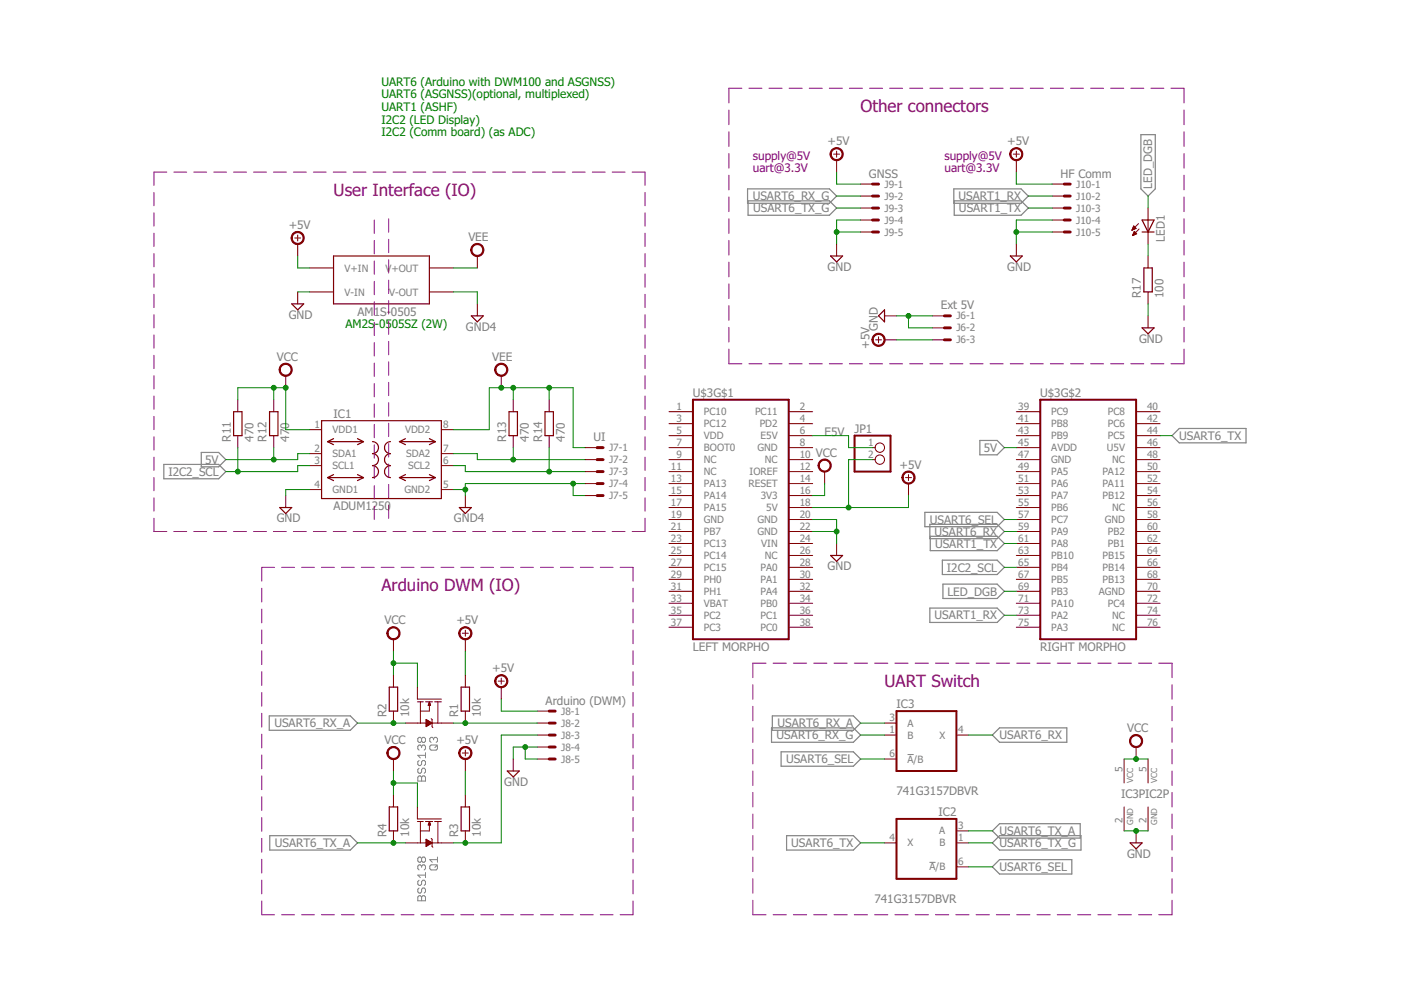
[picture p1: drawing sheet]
<svg xmlns="http://www.w3.org/2000/svg" width="297mm" height="210mm" viewBox="0 0 297 210" stroke-linecap="round" stroke-linejoin="round" font-family="sans-serif">
<g fill="none" stroke="#808080" stroke-width=".21">
<path d="M89.4 156.6l-.3-.3h-.2l-.3 .3v.5l.3 .3h.2l.3-.3M89.4 158.2l-.3-.2h-.2l-.3 .2v.6l.3 .2M89.4 156.6l.3-.3h.2l.3 .3v.5l-.3 .3h-.2l-.3-.3M89.4 158.2l.3-.2h.2l.3 .2v.6l-.3 .2M89.4 156.6v.5M89.4 158.2v.3M90.2 159.6v1.1M91.4 158h1.1l.3 .2v.6l-.3 .2h-1.1l-.3-.2v-.6zM91.9 156.6l-.2-.3h-.3l-.3 .3v.5l.3 .3M91.9 156.6l.3-.3h.3l.3 .3v.5l-.3 .3M91.9 156.6v.3M92.8 158l-.6 .5"/>
<path d="M192.4 160h1.3M88.6 164.8l.3-.3h.2l.3 .3 .3-.3h.2l.3 .3v.8h-1.6zM88.9 161.2l-.3 .3v.6l.3 .2h.2l.3-.2v-.6l.3-.3h.2l.3 .3v.6l-.3 .2M88.9 162.9l-.3 .3v.5l.3 .3h.2l.3-.3v-.5l.3-.3h.2l.3 .3v.5l-.3 .3M89.4 164.8v.8M90.2 160.1h-1.6l.5 .6M88.6 190.2l.3-.3h.2l.3 .3 .3-.3h.2l.3 .3v.8h-1.6zM88.9 186.6l-.3 .3v.6l.3 .2h.2l.3-.2v-.6l.3-.3h.2l.3 .3v.6l-.3 .2M88.9 188.3l-.3 .3v.5l.3 .3h.2l.3-.3v-.5l.3-.3h.2l.3 .3v.5l-.3 .3M89.4 182l-.3-.3h-.2l-.3 .3v.5l.3 .3h.2l.3-.3M89.4 183.6l-.3-.2h-.2l-.3 .2v.6l.3 .2M89.4 182l.3-.3h.2l.3 .3v.5l-.3 .3h-.2l-.3-.3"/>
<path d="M89.4 183.6l.3-.2h.2l.3 .2v.6l-.3 .2M89.4 182v.5M89.4 183.6v.3M89.4 190.2v.8M90.2 185v1.1M90.2 185.5h-1.6l.5 .6M91.4 183.4h1.1l.3 .2v.6l-.3 .2h-1.1l-.3-.2v-.6zM92.8 181.7v1.1M92.8 183.4l-.6 .5M92.8 182.3h-1.7l.6 .5M197.1 182.8h1.3"/>
</g>
<g fill="none" stroke="#808080" stroke-width=".25">
<path d="M241.9 28.6h3v11.4l-1.5 1.6-1.5-1.6zM158.5 40h17.4l1.5 1.6-1.5 1.5h-17.4zM158.6 42.6h17.3l1.5 1.5-1.5 1.5h-17.3zM202.2 40h14.3l1.5 1.6-1.5 1.5h-14.3zM202.3 42.6h14.2l1.5 1.5-1.5 1.5h-14.2zM34.7 98.5h11.7l1.5 1.5-1.5 1.5h-11.7zM42.7 95.9h3.7l1.5 1.6-1.5 1.5h-3.7zM207.8 93.4h3.6l1.5 1.5-1.5 1.5h-3.6zM248.5 92.4l1.5-1.6h14.2v3.1h-14.2zM196.1 108.6h15.3l1.5 1.6-1.5 1.5h-15.3zM197.1 111.2h14.3l1.5 1.5-1.5 1.5h-14.3zM197.2 113.7h14.2l1.5 1.5-1.5 1.6h-14.2z"/>
<path d="M199.8 118.8h11.6l1.5 1.5-1.5 1.5h-11.6zM197.1 128.9h14.3l1.5 1.6-1.5 1.5h-14.3zM199.9 123.8h11.5l1.5 1.6-1.5 1.5h-11.5zM57.1 151.8h17.2l1.5 1.5-1.5 1.5h-17.2zM163.6 154.3h17.3l1.6 1.6-1.6 1.5h-17.3zM163.7 151.8h17.2l1.6 1.5-1.6 1.5h-17.2zM165.6 159.4h15.3l1.6 1.5-1.6 1.6h-15.3zM210.4 155.9l1.5-1.6h14.3v3.1h-14.3zM57.2 177.2h17.1l1.5 1.5-1.5 1.5h-17.1zM166.8 177.2h14.1l1.6 1.5-1.6 1.5h-14.1zM211.9 177.2h17.3v3h-17.3l-1.5-1.5zM211.9 174.6h17.1v3.1h-17.1l-1.5-1.5z"/>
<path d="M211.9 182.3h15.3v3h-15.3l-1.5-1.5z"/>
</g>
<g fill="#800000" stroke="#800000" stroke-width=".21">
<path d="M173.8 97.8a1.4 1.4 0 0 1 2.2 .2 1.4 1.4 0 0 1-.8 2.1 1.4 1.4 0 0 1-1.8-1.4h.3a1.15 1.15 0 0 1 1.6-1.1 1.15 1.15 0 0 1 .3 1.9 1.15 1.15 0 0 1-1.9-.5v-.3h-.3z" fill-rule="evenodd"/>
<path d="M105.3 143.5a1.4 1.4 0 0 1 2.2 .2 1.4 1.4 0 0 1-.9 2.1 1.4 1.4 0 0 1-1.7-1.4h.2a1.15 1.15 0 0 1 1.7-1 1.15 1.15 0 0 1 .2 1.9 1.15 1.15 0 0 1-1.8-.6l-.1-.3h-.2z" fill-rule="evenodd"/>
<path d="M191.6 100.3a1.4 1.4 0 0 1 2.2 .2 1.4 1.4 0 0 1-.8 2.1 1.4 1.4 0 0 1-1.8-1.3h.3a1.15 1.15 0 0 1 1.6-1.1 1.15 1.15 0 0 1 .3 1.9 1.15 1.15 0 0 1-1.9-.6v-.2h-.3z" fill-rule="evenodd"/>
<path d="M214.5 31.7a1.4 1.4 0 0 1 2.2 .3 1.4 1.4 0 0 1-.9 2 1.4 1.4 0 0 1-1.7-1.3h.2a1.15 1.15 0 0 1 1.7-1.1 1.15 1.15 0 0 1 .2 1.9 1.15 1.15 0 0 1-1.8-.5l-.1-.3h-.2z" fill-rule="evenodd"/>
<path d="M82.4 133.3a1.4 1.4 0 0 1 2.2 .2 1.4 1.4 0 0 1-.8 2.1 1.4 1.4 0 0 1-1.8-1.3h.3a1.15 1.15 0 0 1 1.6-1.1 1.15 1.15 0 0 1 .3 1.9 1.15 1.15 0 0 1-1.9-.5v-.3h-.3z" fill-rule="evenodd"/>
<path d="M97.6 133.3a1.4 1.4 0 0 1 2.3 .2 1.4 1.4 0 0 1-.9 2.1 1.4 1.4 0 0 1-1.7-1.3h.2a1.15 1.15 0 0 1 1.6-1.1 1.15 1.15 0 0 1 .3 1.9 1.15 1.15 0 0 1-1.8-.5l-.1-.3h-.2z" fill-rule="evenodd"/>
<path d="M82.4 158.7a1.4 1.4 0 0 1 2.2 .2 1.4 1.4 0 0 1-.8 2.1 1.4 1.4 0 0 1-1.8-1.3h.3a1.15 1.15 0 0 1 1.6-1.1 1.15 1.15 0 0 1 .3 1.9 1.15 1.15 0 0 1-1.9-.5v-.3h-.3z" fill-rule="evenodd"/>
<path d="M97.6 158.7a1.4 1.4 0 0 1 2.3 .2 1.4 1.4 0 0 1-.9 2.1 1.4 1.4 0 0 1-1.7-1.3h.2a1.15 1.15 0 0 1 1.6-1.1 1.15 1.15 0 0 1 .3 1.9 1.15 1.15 0 0 1-1.8-.5l-.1-.3h-.2z" fill-rule="evenodd"/>
<path d="M62.1 49.5a1.4 1.4 0 0 1 2.2 .2 1.4 1.4 0 0 1-.8 2.1 1.4 1.4 0 0 1-1.8-1.3h.3a1.14 1.14 0 0 1 1.7-1 1.14 1.14 0 0 1 .1 1.9 1.14 1.14 0 0 1-1.8-.6v-.3h-.3z" fill-rule="evenodd"/>
<path d="M59.5 77.4a1.4 1.4 0 0 1 2.3 .2 1.4 1.4 0 0 1-.8 2.1 1.4 1.4 0 0 1-1.8-1.3h.2a1.14 1.14 0 0 1 1.7-1 1.14 1.14 0 0 1 .2 2 1.14 1.14 0 0 1-1.8-.7l-.1-.3h-.2z" fill-rule="evenodd"/>
<path d="M176.4 31.7a1.4 1.4 0 0 1 2.2 .3 1.4 1.4 0 0 1-.8 2 1.4 1.4 0 0 1-1.8-1.3h.2a1.15 1.15 0 0 1 1.7-1.1 1.15 1.15 0 0 1 .2 1.9 1.15 1.15 0 0 1-1.8-.5l-.1-.3h-.2z" fill-rule="evenodd"/>
<path d="M239.9 156.2a1.39 1.39 0 0 1 2.2 .2 1.39 1.39 0 0 1-.9 2.1 1.39 1.39 0 0 1-1.7-1.4h.2a1.14 1.14 0 0 1 1.7-.9 1.14 1.14 0 0 1 .2 1.9 1.14 1.14 0 0 1-1.8-.7l-.1-.3h-.2z" fill-rule="evenodd"/>
<path d="M100.2 52a1.39 1.39 0 0 1 2.2 .3 1.39 1.39 0 0 1-.8 2 1.39 1.39 0 0 1-1.8-1.3h.3a1.15 1.15 0 0 1 1.6-1.1 1.15 1.15 0 0 1 .2 2 1.15 1.15 0 0 1-1.8-.6v-.3h-.3z" fill-rule="evenodd"/>
<path d="M105.3 77.4a1.39 1.39 0 0 1 2.2 .3 1.39 1.39 0 0 1-.9 2 1.39 1.39 0 0 1-1.7-1.3h.2a1.15 1.15 0 0 1 1.6-1.1 1.15 1.15 0 0 1 .3 1.9 1.15 1.15 0 0 1-1.8-.5l-.1-.3h-.2z" fill-rule="evenodd"/>
<path d="M185.3 71.1a1.4 1.4 0 0 1 2.2 .2 1.4 1.4 0 0 1-.9 2.1 1.4 1.4 0 0 1-1.7-1.3h.2a1.15 1.15 0 0 1 1.6-1.1 1.15 1.15 0 0 1 .3 1.9 1.15 1.15 0 0 1-1.8-.6l-.1-.2h-.2z" fill-rule="evenodd"/>
</g>
<g fill="none" stroke="#800000" stroke-width=".21">
<path d="M176.7 32.7h1.3M177.4 32v1.3M177.4 34v2.5M182.5 39h2.5M214.8 32.7h1.3M215.5 32v1.3M215.5 34v2.5M223.1 39h2.5M62.5 50.5h1.3M63.1 49.8v1.3M63.1 51.7v2.6M65.7 56.8h5"/>
<path d="M91 56.8h5.1M101.2 54.3v2.5M177.4 51.7v2.6M182.5 41.6h2.5M182.5 44.1h2.5M182.5 46.7h2.5M182.5 49.2h2.5M215.5 51.7v2.6M223.1 41.6h2.5M223.1 44.1h2.5M223.1 46.7h2.5M223.1 49.2h2.5"/>
<path d="M240 48.8h.1M240.1 48.7h.2M240.1 48.6h.5M240.1 49.9h.2M240.2 48.4h.7M240.2 48.3h.5M240.2 49.8h.4M240.2 48.2h.4M240.2 49.6h.7M240.3 48.1h.2M240.3 49.5h.6M240.3 47.9h.1"/>
<path d="M240.3 49.4h.5M240.4 47.9l-.4 .9M240.4 47.9l.5 .5M240.4 49.3h.3M240.5 49.1h.1M240.5 49.1l.5 .5-.9 .4zM240.9 48.4l-.9 .4M241.4 47.4l-1.4 1.4M241.5 48.6l-1.4 1.4M243.4 44.1v7.6M243.4 54.3v2.5M60.6 79.7v2.5"/>
<path d="M63.1 61.9v2.5M65.7 61.9h5M91 61.9h5.1M101.2 64.4v2.6M106.3 79.7v2.5M185.6 72.1h1.3M186.3 71.4v1.3M187.5 67h2.6M187.5 72.1h2.6M197.7 67h2.5M197.7 72.1h2.5M197.7 69.5h2.5"/>
<path d="M243.4 61.9v2.5M243.4 67v2.5M50.4 84.8v2.5M50.4 92.4v2.5M58 84.8v2.5M58 92.4v2.5M65.7 91.1h2.5M65.7 96.2h2.5M65.7 98.7h2.5M93.6 91.1h2.5M93.6 96.2h2.5M93.6 98.7h2.5"/>
<path d="M108.8 84.8v2.5M108.8 92.4v2.5M116.4 84.8v2.5M116.4 92.4v2.5M124.1 94.9h2.5M124.1 97.5h2.5M124.1 100h2.5M141.8 87.3h5.1M141.8 89.8h5.1M141.8 92.4h5.1M141.8 94.9h5.1M141.8 97.5h5.1"/>
<path d="M141.8 100h5.1M167.2 87.3h5.1M167.2 89.8h5.1M167.2 92.4h5.1M167.2 94.9h5.1M167.2 97.5h5.1M167.2 100h5.1M174.8 100v2.5M185 94.9h.6M185 97.5h.6M215.5 87.3h5.1M215.5 89.8h5.1"/>
<path d="M215.5 92.4h5.1M215.5 94.9h5.1M215.5 97.5h5.1M215.5 100h5.1M240.9 87.3h5.1M240.9 89.8h5.1M240.9 92.4h5.1M240.9 94.9h5.1M240.9 97.5h5.1M240.9 100h5.1M60.6 105.1v2.5M65.7 103.8h2.5"/>
<path d="M93.6 103.8h2.5M98.7 105.1v2.5M124.1 102.5h2.5M124.1 105.1h2.5M141.8 107.6h5.1M141.8 110.2h5.1M141.8 112.7h5.1M141.8 115.2h5.1M141.8 117.8h5.1M141.8 102.5h5.1M141.8 105.1h5.1M167.2 107.6h5.1"/>
<path d="M167.2 110.2h5.1M167.2 112.7h5.1M167.2 115.2h5.1M167.2 117.8h5.1M167.2 102.5h5.1M167.2 105.1h5.1M177.4 115.2v2.6M192 101.3h1.3M192.6 100.6v1.3M192.6 102.5v2.6M215.5 107.6h5.1M215.5 110.2h5.1"/>
<path d="M215.5 112.7h5.1M215.5 115.2h5.1M215.5 117.8h5.1M215.5 102.5h5.1M215.5 105.1h5.1M240.9 107.6h5.1M240.9 110.2h5.1M240.9 112.7h5.1M240.9 115.2h5.1M240.9 117.8h5.1M240.9 102.5h5.1M240.9 105.1h5.1"/>
<path d="M83.4 135.5v2.6M98 134.3h1.3M98.7 133.6v1.3M98.7 135.5v2.6M141.8 120.3h5.1M141.8 122.8h5.1M141.8 125.4h5.1M141.8 127.9h5.1M141.8 130.5h5.1M141.8 133h5.1M167.2 120.3h5.1M167.2 122.8h5.1"/>
<path d="M167.2 125.4h5.1M167.2 127.9h5.1M167.2 130.5h5.1M167.2 133h5.1M215.5 120.3h5.1M215.5 122.8h5.1M215.5 125.4h5.1M215.5 127.9h5.1M215.5 130.5h5.1M215.5 133h5.1M240.9 120.3h5.1M240.9 122.8h5.1"/>
<path d="M240.9 125.4h5.1M240.9 127.9h5.1M240.9 130.5h5.1M240.9 133h5.1M83.4 143.2v2.5M83.4 150.8v2.5M86 153.3h4.3M88.5 145.7v2.5h5.1M88.5 148.8h1.2M89.1 148.8v4.5M90.2 148.8h1.5M90.3 152.5l1.3 .8-1.3 .8z"/>
<path d="M90.3 154h.2M90.3 153.8h.4M90.3 153.7h.6M90.3 153.6h.8M90.3 153.5h1M90.3 153.4h1.2M90.3 153.2h1.2M90.3 153.1h1M90.3 153h.8M90.3 152.9h.6M90.3 152.8h.4M90.3 152.6h.2"/>
<path d="M90.8 149.5h.5M90.8 149.4h.4M90.9 149.3h.3M90.9 149.1h.3M91 149h.1M91 148.9h.1M91 149.6v1.2h-1.9M91 148.8l.3 .8h-.5zM91.4 152.4l.2 .1v1.6l.2 .2M91.6 153.3h4.5M92.1 148.8h1.5M92.8 148.8v4.5"/>
<path d="M98 159.7h1.3M98.7 143.2v2.5M98.7 150.8v2.5M98.7 159v1.3M105.6 144.4h1.3M106.3 143.8v1.3M106.3 145.7v2.5M113.9 153.3h2.5M113.9 150.8h2.5M113.9 155.9h2.5M113.9 158.4h2.5M187.5 153.3h2.6"/>
<path d="M187.5 155.9h2.6M202.8 155.9h2.5M240.9 158.4v2.5M83.4 160.9v2.6M83.4 168.6v2.5M83.4 176.2v2.5M86 178.7h4.3M88.5 171.1v2.5h5.1M88.5 174.2h1.2M89.1 174.2v4.5M90.2 174.2h1.5M90.3 177.9l1.3 .8-1.3 .8z"/>
<path d="M90.3 179.4h.1M90.3 179.3h.3M90.3 179.2h.5M90.3 179h.7M90.3 178.9h.9M90.3 178.8h1.1M90.3 178.7h1.3M90.3 178.6h1.1M90.3 178.5h.9M90.3 178.3h.7M90.3 178.2h.5M90.3 178.1h.3"/>
<path d="M90.3 178h.1M90.8 174.8h.4M90.9 174.7h.3M90.9 174.6h.3M91 174.5h.1M91 174.3h.1M91 174.9v1.3h-1.9M91 174.2l.3 .7h-.5zM91 174.2h.1M91.4 177.8l.2 .1v1.6l.2 .1M91.6 178.7h4.5M92.1 174.2h1.5"/>
<path d="M92.8 174.2v4.5M98.7 160.9v2.6M98.7 168.6v2.5M98.7 176.2v2.5M108.8 160.9v2.6M113.9 160.9h2.5M187.5 178.7h2.6M187.5 160.9h2.6M202.8 178.7h2.5M202.8 176.2h2.5M238.3 160.9v5.1M238.3 171.1v5.1"/>
<path d="M240.9 176.2v2.5M243.4 160.9v5.1M243.4 171.1v5.1M202.8 183.8h2.5"/>
<circle cx="186.5" cy="94.9" r=".99"/>
<circle cx="186.5" cy="97.5" r=".99"/>
</g>
<g fill="none" stroke="#800000" stroke-width=".25">
<path d="M70.7 54.3h20.3v10.1h-20.3zM176.1 54.3h2.5l-1.2 1.2zM214.2 54.3h2.5l-1.2 1.2zM242.1 46.7h2.6l-1.3 2.5zM242.1 49.2h2.6M242.5 56.8h1.8v5.1h-1.8zM61.8 64.4h2.6l-1.3 1.3zM99.9 67h2.6l-1.3 1.2zM187.5 65.7v2.5l-1.2-1.2zM242.1 69.5h2.6l-1.3 1.3zM49.5 87.3h1.8v5.1h-1.8zM57.1 87.3h1.8v5.1h-1.8z"/>
<path d="M68.2 89.2h25.4v16.5h-25.4zM69.4 93.6h7.7M69.4 93.6l1.3 .7M70.7 93l-1.3 .6M75.8 93l1.3 .6M77.1 93.6l-1.3 .7M79 93.6a1.27 1.27 0 0 1 1.3 1.3 1.27 1.27 0 0 1-1.3 1.3 1.27 1.27 0 0 1 1.3 1.3 1.27 1.27 0 0 1-1.3 1.2 1.27 1.27 0 0 1 1.3 1.3 1.27 1.27 0 0 1-1.3 1.3M82.8 93.6a1.27 1.27 0 0 0-1.3 1.3 1.27 1.27 0 0 0 1.3 1.3 1.27 1.27 0 0 0-1.3 1.3 1.27 1.27 0 0 0 1.3 1.2 1.27 1.27 0 0 0-1.3 1.3 1.27 1.27 0 0 0 1.3 1.3M84.7 93.6h7.6M84.7 93.6l1.3 .7M86 93l-1.3 .6M91 93l1.3 .6"/>
<path d="M92.3 93.6l-1.3 .7M107.9 87.3h1.8v5.1h-1.8zM115.5 87.3h1.8v5.1h-1.8zM59.3 107.6h2.5l-1.2 1.3zM69.4 101.3h7.7M69.4 101.3l1.3 .6M70.7 100.6l-1.3 .7M75.8 100.6l1.3 .7M77.1 101.3l-1.3 .6M84.7 101.3h7.6M84.7 101.3l1.3 .6M86 100.6l-1.3 .7"/>
<path d="M91 100.6l1.3 .7M92.3 101.3l-1.3 .6M97.4 107.6h2.5l-1.2 1.3zM176.1 117.8h2.5l-1.2 1.2zM82.5 145.7h1.8v5.1h-1.8zM97.8 145.7h1.7v5.1h-1.7zM82.5 171.1h1.8v5.1h-1.8zM97.8 171.1h1.7v5.1h-1.7zM107.5 163.5h2.6l-1.3 1.2zM239.6 178.7h2.5l-1.2 1.3z"/>
</g>
<path d="M146.9 84.8h20.3v50.7h-20.3zM181.2 92.4h7.6v7.6h-7.6zM220.6 84.8h20.3v50.7h-20.3zM190.1 150.8h12.7v12.7h-12.7zM190.1 173.6h12.7v12.7h-12.7z" fill="none" stroke="#800000" stroke-width=".42"/>
<g fill="none" stroke="#800000" stroke-width=".61">
<path d="M185 39h1.3M225.6 39h1.3M185 41.6h1.3M185 44.1h1.3M185 46.7h1.3M185 49.2h1.3M225.6 41.6h1.3M225.6 44.1h1.3M225.6 46.7h1.3M225.6 49.2h1.3M200.2 67h1.3M200.2 69.5h1.3"/>
<path d="M200.2 72.1h1.3M126.6 94.9h1.3M126.6 97.5h1.3M126.6 100h1.3M126.6 102.5h1.3M126.6 105.1h1.3M116.4 150.8h1.3M116.4 153.3h1.3M116.4 155.9h1.3M116.4 158.4h1.3M116.4 160.9h1.3"/>
</g>
<g fill="none" stroke="#008000" stroke-width=".21">
<path d="M177.4 36.5v2.5h5.1M215.5 36.5v2.5h7.6M63.1 54.3v2.5h2.6M96.1 56.8h5.1M177.4 44.1h5.1M177.4 41.6h5.1M177.4 49.2h5.1M182.5 46.7h-5.1v5M215.5 49.2h7.6M218 44.1h5.1M218 41.6h5.1M223.1 46.7h-7.6v5"/>
<path d="M243.4 41.6v2.5M243.4 51.7v2.6M63.1 61.9h2.6M96.1 61.9h5.1v2.5M190.1 67h7.6M190.1 72.1h7.6M192.6 67v2.5h5.1M243.4 64.4v2.6M50.4 84.8v-2.6h10.2v8.9h5.1M50.4 94.9v5.1M58 82.2v2.6M58 94.9v2.6"/>
<path d="M65.7 96.2h-2.6v1.3h-15.2M65.7 98.7h-2.6v1.3h-15.2M96.1 91.1h7.6v-8.9h17.8v12.7h2.6M96.1 96.2h5.1v1.3h22.9M96.1 98.7h2.6v1.3h25.4M108.8 82.2v2.6M108.8 94.9v2.6M116.4 82.2v2.6M116.4 94.9v5.1M172.3 92.4h7.6v2.5h5.1M185 97.5h-5.1v10.1M212.9 94.9h2.6"/>
<path d="M246 92.4h2.5M65.7 103.8h-5.1v1.3M96.1 103.8h2.6M121.5 102.5v2.6h2.6M124.1 102.5h-25.4v2.6M172.3 112.7h5.1M172.3 110.2h5.1v5M174.8 102.5v2.6h-2.5M192.6 105.1v2.5h-20.3M212.9 115.2h2.6M212.9 112.7h2.6M212.9 110.2h2.6"/>
<path d="M83.4 138.1v5.1M98.7 138.1v5.1M212.9 130.5h2.6M212.9 120.3h2.6M212.9 125.4h2.6M75.8 153.3h10.2M83.4 140.6h5.1v5.1M96.1 153.3h17.8M106.3 148.2v2.6h7.6M111.4 158.4v2.5h2.5M113.9 155.9h-7.6v22.8h-10.2M113.9 158.4h-5.1v2.5"/>
<path d="M182.5 155.9h5M182.5 153.3h5M205.3 155.9h5.1M75.8 178.7h10.2M83.4 166h5.1v5.1M83.4 163.5v5.1M98.7 163.5v5.1M182.5 178.7h5M182.5 160.9h5M205.3 178.7h5.1M205.3 176.2h5.1M238.3 160.9h5.1"/>
<path d="M238.3 176.2h5.1M205.3 183.8h5.1"/>
</g>
<g fill="#008000" stroke="#008000" stroke-width=".21">
<circle cx="58" cy="97.5" r=".51"/>
<circle cx="50.4" cy="100" r=".51"/>
<circle cx="111.4" cy="158.4" r=".51"/>
<circle cx="215.5" cy="49.2" r=".51"/>
<circle cx="177.4" cy="112.7" r=".51"/>
<circle cx="177.4" cy="49.2" r=".51"/>
<circle cx="240.9" cy="176.2" r=".51"/>
<circle cx="192.6" cy="67" r=".51"/>
<circle cx="179.9" cy="107.6" r=".51"/>
<circle cx="83.4" cy="140.6" r=".51"/>
<circle cx="83.4" cy="166" r=".51"/>
<circle cx="60.6" cy="82.2" r=".51"/>
<circle cx="58" cy="82.2" r=".51"/>
<circle cx="240.9" cy="160.9" r=".51"/>
<circle cx="98.7" cy="153.3" r=".51"/>
<circle cx="98.7" cy="178.7" r=".51"/>
<circle cx="108.8" cy="97.5" r=".51"/>
<circle cx="98.7" cy="103.8" r=".51"/>
<circle cx="121.5" cy="102.5" r=".51"/>
<circle cx="83.4" cy="178.7" r=".51"/>
<circle cx="83.4" cy="153.3" r=".51"/>
<circle cx="116.4" cy="100" r=".51"/>
<circle cx="116.4" cy="82.2" r=".51"/>
<circle cx="108.8" cy="82.2" r=".51"/>
<circle cx="106.3" cy="82.2" r=".51"/>
</g>
<g fill="none" stroke="#800080" stroke-width=".21">
<path d="M157.3 18.7h-2.8v3.1M158.8 18.7h2.7M163 18.7h2.8M167.3 18.7h2.8M171.6 18.7h2.7M175.8 18.7h2.8M180.1 18.7h2.8M184.4 18.7h2.7M188.6 18.7h2.8M192.9 18.7h2.7M197.1 18.7h2.8M201.4 18.7h2.8"/>
<path d="M205.7 18.7h2.7M209.9 18.7h2.8M214.2 18.7h2.7M218.4 18.7h2.8M222.7 18.7h2.8M227 18.7h2.7M231.2 18.7h2.8M235.5 18.7h2.8M239.8 18.7h2.7M244 18.7h2.8M248.3 18.7h2.7v3.1M35.4 36.5h-2.8v2.8"/>
<path d="M36.9 36.5h2.7M41.1 36.5h2.7M45.3 36.5h2.7M49.5 36.5h2.8M53.8 36.5h2.7M58 36.5h2.7M62.2 36.5h2.7M66.4 36.5h2.8M70.7 36.5h2.7M74.9 36.5h2.7M79.1 36.5h2.7M83.3 36.5h2.8"/>
<path d="M87.6 36.5h2.7M91.8 36.5h2.7M96 36.5h2.7M100.2 36.5h2.8M104.5 36.5h2.7M108.7 36.5h2.7M112.9 36.5h2.7M117.1 36.5h2.7M121.3 36.5h2.8M125.6 36.5h2.7M129.8 36.5h2.7M134 36.5h2.8v2.8"/>
<path d="M154.5 23.3v3.1M154.5 27.9v3.2M154.5 32.6v3M154.5 37.1v3.2M251 23.3v3.1M251 27.9v3.2M251 32.6v3M251 37.1v3.2M32.6 40.8v2.8M32.6 45.1v2.8M32.6 49.4v2.9M32.6 53.8v2.8"/>
<path d="M32.6 58.1v2.8M79.4 46.7v2.8M79.4 51v2.8M79.4 55.3v2.8M79.4 59.6v2.9M82.4 46.4v2.8M82.4 50.7v2.9M82.4 55.1v2.8M82.4 59.4v2.8M136.8 40.8v2.8M136.8 45.1v2.8M136.8 49.4v2.9"/>
<path d="M136.8 53.8v2.8M136.8 58.1v2.8M154.5 41.8v3.1M154.5 46.4v3.1M154.5 51v3.1M154.5 55.6v3.1M251 41.8v3.1M251 46.4v3.1M251 51v3.1M251 55.6v3.1M32.6 62.4v2.8M32.6 66.7v2.8"/>
<path d="M32.6 71v2.8M32.6 75.3v2.8M32.6 79.7v2.8M79.4 64v2.8M79.4 68.3v2.8M79.4 72.6v2.9M79.4 77v2.8M82.4 63.7v2.9M82.4 68.1v2.8M82.4 72.4v2.8M82.4 76.7v2.9M136.8 62.4v2.8"/>
<path d="M136.8 66.7v2.8M136.8 71v2.8M136.8 75.3v2.8M136.8 79.7v2.8M154.5 74v3.1h2.8M154.5 60.2v3.1M154.5 64.8v3.1M154.5 69.4v3.1M158.8 77.1h2.7M163 77.1h2.8M167.3 77.1h2.8M171.6 77.1h2.7"/>
<path d="M175.8 77.1h2.8M180.1 77.1h2.8M184.4 77.1h2.7M188.6 77.1h2.8M192.9 77.1h2.7M197.1 77.1h2.8M201.4 77.1h2.8M205.7 77.1h2.7M209.9 77.1h2.8M214.2 77.1h2.7M218.4 77.1h2.8M222.7 77.1h2.8"/>
<path d="M227 77.1h2.7M231.2 77.1h2.8M235.5 77.1h2.8M239.8 77.1h2.7M244 77.1h2.8M251 60.2v3.1M251 64.8v3.1M251 69.4v3.1M251 74v3.1h-2.7M32.6 84v2.8M32.6 88.3v2.8M32.6 92.6v2.8"/>
<path d="M32.6 96.9v2.8M79.4 81.3v2.8M79.4 85.6v2.9M79.4 90v2.8M79.4 94.3v2.9M79.4 98.6v2.9M82.4 81.1v2.8M82.4 85.4v2.8M82.4 89.7v2.9M82.4 94.1v2.8M82.4 98.4v2.8M136.8 84v2.8"/>
<path d="M136.8 88.3v2.8M136.8 92.6v2.8M136.8 96.9v2.8M32.6 109.9v2.8h2.8M32.6 101.2v2.9M32.6 105.6v2.8M36.9 112.7h2.7M41.1 112.7h2.7M45.3 112.7h2.7M49.5 112.7h2.8M53.8 112.7h2.7M58 112.7h2.7"/>
<path d="M62.2 112.7h2.7M66.4 112.7h2.8M70.7 112.7h2.7M74.9 112.7h2.7M79.1 112.7h2.7M79.4 103v2.8M79.4 107.3v2.9M82.4 102.7v2.9M82.4 107.1v2.8M83.3 112.7h2.8M87.6 112.7h2.7M91.8 112.7h2.7"/>
<path d="M96 112.7h2.7M100.2 112.7h2.8M104.5 112.7h2.7M108.7 112.7h2.7M112.9 112.7h2.7M117.1 112.7h2.7M121.3 112.7h2.8M125.6 112.7h2.7M129.8 112.7h2.7M136.8 101.2v2.9M136.8 105.6v2.8M136.8 109.9v2.8h-2.8"/>
<path d="M55.5 124.7v2.9M55.5 129.1v3M55.5 133.6v2.9M55.5 138v2.9M58.2 120.3h-2.7v2.9M59.7 120.3h2.7M63.9 120.3h2.8M68.2 120.3h2.7M72.4 120.3h2.7M76.6 120.3h2.7M80.8 120.3h2.7M85 120.3h2.8"/>
<path d="M89.3 120.3h2.7M93.5 120.3h2.7M97.7 120.3h2.7M101.9 120.3h2.7M106.2 120.3h2.7M110.4 120.3h2.7M114.6 120.3h2.7M118.8 120.3h2.7M123 120.3h2.8M127.3 120.3h2.7M131.5 120.3h2.7v2.9M134.2 124.7v2.9"/>
<path d="M134.2 129.1v3M134.2 133.6v2.9M134.2 138v2.9M55.5 142.4v2.9M55.5 146.8v2.9M55.5 151.2v3M55.5 155.7v2.9M134.2 142.4v2.9M134.2 146.8v2.9M134.2 151.2v3M134.2 155.7v2.9M159.6 145.2v3.1"/>
<path d="M159.6 149.8v3M159.6 154.3v3.1M159.6 158.9v3.1M162.4 140.6h-2.8v3.1M163.9 140.6h2.8M168.2 140.6h2.8M172.5 140.6h2.8M176.8 140.6h2.8M181.1 140.6h2.8M185.4 140.6h2.8M189.7 140.6h2.8M194 140.6h2.8"/>
<path d="M198.3 140.6h2.8M202.6 140.6h2.8M206.9 140.6h2.9M211.2 140.6h2.9M215.6 140.6h2.8M219.9 140.6h2.8M224.2 140.6h2.8M228.5 140.6h2.8M232.8 140.6h2.8M237.1 140.6h2.8M241.4 140.6h2.8M245.7 140.6h2.8v3.1"/>
<path d="M248.5 145.2v3.1M248.5 149.8v3M248.5 154.3v3.1M248.5 158.9v3.1M55.5 160.1v2.9M55.5 164.5v2.9M55.5 168.9v3M55.5 173.3v3M55.5 177.8v2.9M134.2 160.1v2.9M134.2 164.5v2.9M134.2 168.9v3"/>
<path d="M134.2 173.3v3M134.2 177.8v2.9M159.6 163.5v3M159.6 168v3.1M159.6 172.6v3.1M159.6 177.2v3M248.5 163.5v3M248.5 168v3.1M248.5 172.6v3.1M248.5 177.2v3M55.5 191v3h2.7M55.5 182.2v2.9"/>
<path d="M55.5 186.6v2.9M59.7 194h2.7M63.9 194h2.8M68.2 194h2.7M72.4 194h2.7M76.6 194h2.7M80.8 194h2.7M85 194h2.8M89.3 194h2.7M93.5 194h2.7M97.7 194h2.7M101.9 194h2.7"/>
<path d="M106.2 194h2.7M110.4 194h2.7M114.6 194h2.7M118.8 194h2.7M123 194h2.8M127.3 194h2.7M134.2 191v3h-2.7M134.2 182.2v2.9M134.2 186.6v2.9M159.6 190.9v3.1h2.8M159.6 181.7v3.1M159.6 186.3v3.1"/>
<path d="M163.9 194h2.8M168.2 194h2.8M172.5 194h2.8M176.8 194h2.8M181.1 194h2.8M185.4 194h2.8M189.7 194h2.8M194 194h2.8M198.3 194h2.8M202.6 194h2.8M206.9 194h2.9M211.2 194h2.9"/>
<path d="M215.6 194h2.8M219.9 194h2.8M224.2 194h2.8M228.5 194h2.8M232.8 194h2.8M237.1 194h2.8M241.4 194h2.8M248.5 181.7v3.1M248.5 186.3v3.1M248.5 190.9v3.1h-2.8"/>
</g>
<g font-size="3.6" fill="#800080">
<text x="182.5" y="23.8">Other connectors</text>
<text x="70.7" y="41.6">User Interface (IO)</text>
<text x="80.9" y="125.4">Arduino DWM (IO)</text>
<text x="187.5" y="145.7">UART Switch</text>
</g>
<g font-size="2.5" fill="#008000">
<text x="80.9" y="18.2">UART6 (Arduino with DWM100 and ASGNSS)</text>
<text x="80.9" y="20.9">UART6 (ASGNSS)(optional, multiplexed)</text>
<text x="80.9" y="23.5">UART1 (ASHF)</text>
<text x="80.9" y="26.2">I2C2 (LED Display)</text>
<text x="80.9" y="28.9">I2C2 (Comm board) (as ADC)</text>
<text x="73.3" y="69.5">AM2S</text>
<text x="79.4" y="69.5">-05</text>
<text x="83.1" y="69.5">05SZ (2W)</text>
</g>
<g font-size="2.5" fill="#800080">
<text x="159.6" y="33.8">supply@5V</text>
<text x="200.2" y="33.8">supply@5V</text>
<text x="159.6" y="36.5">uart@3.3V</text>
<text x="200.2" y="36.5">uart@3.3V</text>
</g>
<g font-size="2.5" fill="#808080">
<text x="175.5" y="30.8">+5V</text>
<text x="213.6" y="30.8">+5V</text>
<text x="184.2" y="37.6">GNSS</text>
<text x="224.9" y="37.6">HF Comm</text>
<text x="244.3" y="40.1" transform="rotate(-90 244.3 40.1)">LED_DGB</text>
<text x="159.6" y="42.5">USART6_RX_G</text>
<text x="159.7" y="45">USART6_TX_G</text>
<text x="203.2" y="42.5">USART1_RX</text>
<text x="203.3" y="45">USART1_TX</text>
<text x="61.2" y="48.6">+5V</text>
<text x="99.3" y="51.1">VEE</text>
<text x="247" y="51.2" transform="rotate(-90 247 51.2)">LED1</text>
<text x="175.5" y="57.4">GND</text>
<text x="213.6" y="57.4">GND</text>
<text x="199.5" y="65.6">Ext 5V</text>
<text x="241.9" y="63.2" transform="rotate(-90 241.9 63.2)">R17</text>
<text x="246.7" y="63.2" transform="rotate(-90 246.7 63.2)">100</text>
<text x="61.2" y="67.6">GND</text>
<text x="75.8" y="67">AM1S-0505</text>
<text x="98.8" y="70.1">GND4</text>
<text x="186.1" y="70.1" transform="rotate(-90 186.1 70.1)">GND</text>
<text x="58.7" y="76.5">VCC</text>
<text x="104.4" y="76.5">VEE</text>
<text x="184.4" y="74" transform="rotate(-90 184.4 74)">+5V</text>
<text x="241.5" y="72.7">GND</text>
<text x="70.7" y="88.6">IC1</text>
<text x="146.9" y="84.1">U$3G$1</text>
<text x="220.6" y="84.1">U$3G$2</text>
<text x="48.9" y="93.6" transform="rotate(-90 48.9 93.6)">R11</text>
<text x="53.7" y="93.6" transform="rotate(-90 53.7 93.6)">470</text>
<text x="56.5" y="93.6" transform="rotate(-90 56.5 93.6)">R12</text>
<text x="61.3" y="93.6" transform="rotate(-90 61.3 93.6)">47</text>
<text x="61.3" y="90.9" transform="rotate(-90 61.3 90.9)">0</text>
<text x="107.3" y="93.6" transform="rotate(-90 107.3 93.6)">R13</text>
<text x="112.1" y="93.6" transform="rotate(-90 112.1 93.6)">470</text>
<text x="114.9" y="93.6" transform="rotate(-90 114.9 93.6)">R14</text>
<text x="119.7" y="93.6" transform="rotate(-90 119.7 93.6)">470</text>
<text x="125.8" y="93.5">UI</text>
<text x="174.8" y="92.4">E5V</text>
<text x="181.2" y="91.7">JP1</text>
<text x="208.6" y="95.8">5V</text>
<text x="250" y="93.3">USART6_TX</text>
<text x="35.7" y="100.9">I2C2_SCL</text>
<text x="43.5" y="98.3">5V</text>
<text x="172.9" y="96.8">VCC</text>
<text x="190.7" y="99.3">+5V</text>
<text x="58.7" y="110.8">GND</text>
<text x="70.7" y="108.2">ADUM1250</text>
<text x="96.2" y="110.8">GND4</text>
<text x="197.1" y="111">USART6_SEL</text>
<text x="198.2" y="113.6">USART6_RX</text>
<text x="198.2" y="116.1">USART1_TX</text>
<text x="175.5" y="120.9">GND</text>
<text x="200.8" y="121.2">I2C2_SCL</text>
<text x="198.2" y="131.3">USART1_RX</text>
<text x="200.9" y="126.3">LED_DGB</text>
<text x="81.5" y="132.4">VCC</text>
<text x="96.8" y="132.4">+5V</text>
<text x="104.4" y="142.5">+5V</text>
<text x="146.9" y="138.1">LEFT MORPHO</text>
<text x="220.6" y="138.1">RIGHT MORPHO</text>
<text x="115.7" y="149.4">Arduino (DWM)</text>
<text x="58.2" y="154.2">USART6_RX_A</text>
<text x="81.9" y="152" transform="rotate(-90 81.9 152)">R2</text>
<text x="86.7" y="152" transform="rotate(-90 86.7 152)">10k</text>
<text x="97.2" y="152" transform="rotate(-90 97.2 152)">R1</text>
<text x="102" y="152" transform="rotate(-90 102 152)">10k</text>
<text x="164.8" y="154.2">USART6_RX_A</text>
<text x="190.1" y="150.1">IC3</text>
<text x="239" y="155.2">VCC</text>
<text x="81.5" y="157.8">VCC</text>
<text x="96.8" y="157.8">+5V</text>
<text x="164.7" y="156.7">USART6_RX_G</text>
<text x="166.7" y="161.8">USART6_SEL</text>
<text x="211.9" y="156.7">USART6_RX</text>
<text x="106.9" y="166.6">GND</text>
<text x="190.1" y="168.6">741G3157DBVR</text>
<text x="199" y="173">IC2</text>
<text x="237.7" y="169.2">IC3PIC2P</text>
<text x="58.3" y="179.6">USART6_TX_A</text>
<text x="81.9" y="177.4" transform="rotate(-90 81.9 177.4)">R4</text>
<text x="86.7" y="177.4" transform="rotate(-90 86.7 177.4)">10k</text>
<text x="97.2" y="177.4" transform="rotate(-90 97.2 177.4)">R3</text>
<text x="102" y="177.4" transform="rotate(-90 102 177.4)">10k</text>
<text x="167.8" y="179.6">USART6_TX</text>
<text x="211.9" y="177.1">USART6_TX_A</text>
<text x="211.9" y="179.6">USART6_TX_G</text>
<text x="211.9" y="184.7">USART6_SEL</text>
<text x="239" y="181.9">GND</text>
<text x="185.4" y="191.4">741G3157DBVR</text>
</g>
<g font-size="2.1" fill="#808080">
<text x="187.5" y="39.8">J9-1</text>
<text x="228.2" y="39.8">J10-1</text>
<text x="187.5" y="42.3">J9-2</text>
<text x="187.5" y="44.9">J9-3</text>
<text x="187.5" y="47.4">J9-4</text>
<text x="228.2" y="42.3">J10-2</text>
<text x="228.2" y="44.9">J10-3</text>
<text x="228.2" y="47.4">J10-4</text>
<text x="187.5" y="50">J9-5</text>
<text x="228.2" y="50">J10-5</text>
<text x="73.1" y="57.6">V+IN</text>
<text x="81.7" y="57.6">V</text>
<text x="83" y="57.6">+OUT</text>
<text x="73.1" y="62.7">V-IN</text>
<text x="82.5" y="62.7">V-OUT</text>
<text x="202.8" y="67.7">J6-1</text>
<text x="202.8" y="70.3">J6-2</text>
<text x="202.8" y="72.8">J6-3</text>
<text x="143.4" y="86.9">1</text>
<text x="143.4" y="89.5">3</text>
<text x="149.2" y="88">PC10</text>
<text x="160.1" y="88">PC11</text>
<text x="169.6" y="86.9">2</text>
<text x="169.6" y="89.5">4</text>
<text x="215.9" y="86.9">39</text>
<text x="215.9" y="89.5">41</text>
<text x="222.9" y="88">PC9</text>
<text x="234.9" y="88">PC8</text>
<text x="243.2" y="86.9">40</text>
<text x="243.2" y="89.5">42</text>
<text x="66.7" y="90.7">1</text>
<text x="66.7" y="95.8">2</text>
<text x="70.5" y="91.9">VDD1</text>
<text x="85.9" y="91.9">VDD2</text>
<text x="93.9" y="90.7">8</text>
<text x="93.9" y="95.8">7</text>
<text x="129.1" y="95.7">J7-1</text>
<text x="143.4" y="92">5</text>
<text x="143.4" y="94.5">7</text>
<text x="149.2" y="90.6">PC12</text>
<text x="149.2" y="93.1">VDD</text>
<text x="149.2" y="95.7">BOOT0</text>
<text x="160.6" y="95.7">GND</text>
<text x="161.1" y="90.6">PD2</text>
<text x="161.2" y="93.1">E5V</text>
<text x="169.6" y="92">6</text>
<text x="169.6" y="94.5">8</text>
<text x="184" y="94.5">1</text>
<text x="215.9" y="92">43</text>
<text x="215.9" y="94.5">45</text>
<text x="222.9" y="90.6">PB8</text>
<text x="222.9" y="93.1">PB9</text>
<text x="222.9" y="95.7">AVDD</text>
<text x="234.7" y="95.7">U5V</text>
<text x="234.9" y="93.1">PC5</text>
<text x="234.9" y="90.6">PC6</text>
<text x="243.2" y="92">44</text>
<text x="243.2" y="94.5">46</text>
<text x="66.7" y="98.4">3</text>
<text x="70.5" y="96.9">SDA1</text>
<text x="70.5" y="99.5">SCL1</text>
<text x="86.1" y="96.9">SDA2</text>
<text x="86.5" y="99.5">SCL2</text>
<text x="93.9" y="98.4">6</text>
<text x="129.1" y="98.2">J7-2</text>
<text x="129.1" y="100.7">J7-3</text>
<text x="142.2" y="99.6">11</text>
<text x="143.4" y="97.1">9</text>
<text x="149.2" y="98.2">NC</text>
<text x="149.2" y="100.7">NC</text>
<text x="158.9" y="100.7">IOREF</text>
<text x="162.2" y="98.2">NC</text>
<text x="169.6" y="97.1">10</text>
<text x="169.6" y="99.6">12</text>
<text x="184" y="97.1">2</text>
<text x="215.9" y="97.1">47</text>
<text x="215.9" y="99.6">49</text>
<text x="222.9" y="98.2">GND</text>
<text x="222.9" y="100.7">PA5</text>
<text x="233.7" y="100.7">PA12</text>
<text x="235.8" y="98.2">NC</text>
<text x="243.2" y="97.1">48</text>
<text x="243.2" y="99.6">50</text>
<text x="66.7" y="103.4">4</text>
<text x="70.5" y="104.6">GND1</text>
<text x="85.8" y="104.6">GND2</text>
<text x="93.9" y="103.4">5</text>
<text x="129.1" y="103.3">J7-4</text>
<text x="129.1" y="105.8">J7-5</text>
<text x="142.2" y="107.2">17</text>
<text x="142.2" y="102.2">13</text>
<text x="142.2" y="104.7">15</text>
<text x="149.2" y="103.3">PA13</text>
<text x="149.2" y="105.8">PA14</text>
<text x="158.7" y="103.3">RESET</text>
<text x="161.3" y="105.8">3V3</text>
<text x="169.6" y="102.2">14</text>
<text x="169.6" y="104.7">16</text>
<text x="169.6" y="107.2">18</text>
<text x="215.9" y="107.2">55</text>
<text x="215.9" y="102.2">51</text>
<text x="215.9" y="104.7">53</text>
<text x="222.9" y="103.3">PA6</text>
<text x="222.9" y="105.8">PA7</text>
<text x="233.7" y="103.3">PA11</text>
<text x="233.7" y="105.8">PB12</text>
<text x="243.2" y="102.2">52</text>
<text x="243.2" y="104.7">54</text>
<text x="243.2" y="107.2">56</text>
<text x="142.2" y="109.8">19</text>
<text x="142.2" y="112.3">21</text>
<text x="149.2" y="108.4">PA15</text>
<text x="149.2" y="110.9">GND</text>
<text x="149.2" y="113.4">PB7</text>
<text x="160.6" y="110.9">GND</text>
<text x="160.6" y="113.4">GND</text>
<text x="162.5" y="108.4">5V</text>
<text x="169.6" y="109.8">20</text>
<text x="169.6" y="112.3">22</text>
<text x="215.9" y="109.8">57</text>
<text x="215.9" y="112.3">59</text>
<text x="222.9" y="108.4">PB6</text>
<text x="222.9" y="110.9">PC7</text>
<text x="222.9" y="113.4">PA9</text>
<text x="234.2" y="110.9">GND</text>
<text x="234.9" y="113.4">PB2</text>
<text x="235.8" y="108.4">NC</text>
<text x="243.2" y="109.8">58</text>
<text x="243.2" y="112.3">60</text>
<text x="142.2" y="114.9">23</text>
<text x="142.2" y="117.4">25</text>
<text x="142.2" y="119.9">27</text>
<text x="149.2" y="116">PC13</text>
<text x="149.2" y="118.5">PC14</text>
<text x="161.4" y="116">VIN</text>
<text x="162.2" y="118.5">NC</text>
<text x="169.6" y="114.9">24</text>
<text x="169.6" y="117.4">26</text>
<text x="169.6" y="119.9">28</text>
<text x="215.9" y="114.9">61</text>
<text x="215.9" y="117.4">63</text>
<text x="215.9" y="119.9">65</text>
<text x="222.9" y="116">PA8</text>
<text x="222.9" y="118.5">PB10</text>
<text x="233.7" y="118.5">PB15</text>
<text x="234.9" y="116">PB1</text>
<text x="243.2" y="114.9">62</text>
<text x="243.2" y="117.4">64</text>
<text x="243.2" y="119.9">66</text>
<text x="142.2" y="122.5">29</text>
<text x="142.2" y="125">31</text>
<text x="149.2" y="121.1">PC15</text>
<text x="149.2" y="123.6">PH0</text>
<text x="161.2" y="121.1">PA0</text>
<text x="161.2" y="123.6">PA1</text>
<text x="169.6" y="122.5">30</text>
<text x="169.6" y="125">32</text>
<text x="215.9" y="122.5">67</text>
<text x="215.9" y="125">69</text>
<text x="222.9" y="121.1">PB4</text>
<text x="222.9" y="123.6">PB5</text>
<text x="233.7" y="121.1">PB14</text>
<text x="233.7" y="123.6">PB13</text>
<text x="243.2" y="122.5">68</text>
<text x="243.2" y="125">70</text>
<text x="142.2" y="127.6">33</text>
<text x="142.2" y="130.1">35</text>
<text x="149.2" y="126.1">PH1</text>
<text x="149.2" y="128.7">VBAT</text>
<text x="149.2" y="131.2">PC2</text>
<text x="161.2" y="126.1">PA4</text>
<text x="161.2" y="131.2">PC1</text>
<text x="161.3" y="128.7">PB0</text>
<text x="169.6" y="127.6">34</text>
<text x="169.6" y="130.1">36</text>
<text x="215.9" y="127.6">71</text>
<text x="215.9" y="130.1">73</text>
<text x="222.9" y="126.1">PB3</text>
<text x="222.9" y="128.7">PA10</text>
<text x="222.9" y="131.2">PA2</text>
<text x="232.9" y="126.1">AGND</text>
<text x="234.9" y="128.7">PC4</text>
<text x="235.8" y="131.2">NC</text>
<text x="243.2" y="127.6">72</text>
<text x="243.2" y="130.1">74</text>
<text x="142.2" y="132.6">37</text>
<text x="149.2" y="133.8">PC3</text>
<text x="161.2" y="133.8">PC0</text>
<text x="169.6" y="132.6">38</text>
<text x="215.9" y="132.6">75</text>
<text x="222.9" y="133.8">PA3</text>
<text x="235.8" y="133.8">NC</text>
<text x="243.2" y="132.6">76</text>
<text x="119" y="151.5">J8-1</text>
<text x="119" y="154.1">J8-2</text>
<text x="188.6" y="153">3</text>
<text x="188.6" y="155.5">1</text>
<text x="192.4" y="154.1">A</text>
<text x="203.1" y="155.5">4</text>
<text x="119" y="156.6">J8-3</text>
<text x="119" y="159.2">J8-4</text>
<text x="119" y="161.7">J8-5</text>
<text x="188.6" y="160.6">6</text>
<text x="192.4" y="161.7">A/B</text>
<text x="192.4" y="156.6">B</text>
<text x="199.2" y="156.6">X</text>
<text x="238" y="163.7" transform="rotate(-90 238 163.7)">5</text>
<text x="243.1" y="163.7" transform="rotate(-90 243.1 163.7)">5</text>
<text x="188.6" y="178.4">4</text>
<text x="192.4" y="179.5">X</text>
<text x="199.2" y="176.9">A</text>
<text x="199.2" y="179.5">B</text>
<text x="203.1" y="175.8">3</text>
<text x="203.1" y="178.4">1</text>
<text x="238" y="174.6" transform="rotate(-90 238 174.6)">2</text>
<text x="243.1" y="174.6" transform="rotate(-90 243.1 174.6)">2</text>
<text x="197.1" y="184.6">A/B</text>
<text x="203.1" y="183.4">6</text>
</g>
<g font-size="1.8" fill="#808080">
<text x="240.2" y="166" transform="rotate(-90 240.2 166)">VCC</text>
<text x="245.3" y="166" transform="rotate(-90 245.3 166)">VCC</text>
<text x="240.2" y="174.9" transform="rotate(-90 240.2 174.9)">GND</text>
<text x="245.3" y="174.9" transform="rotate(-90 245.3 174.9)">GND</text>
</g>
</svg>
